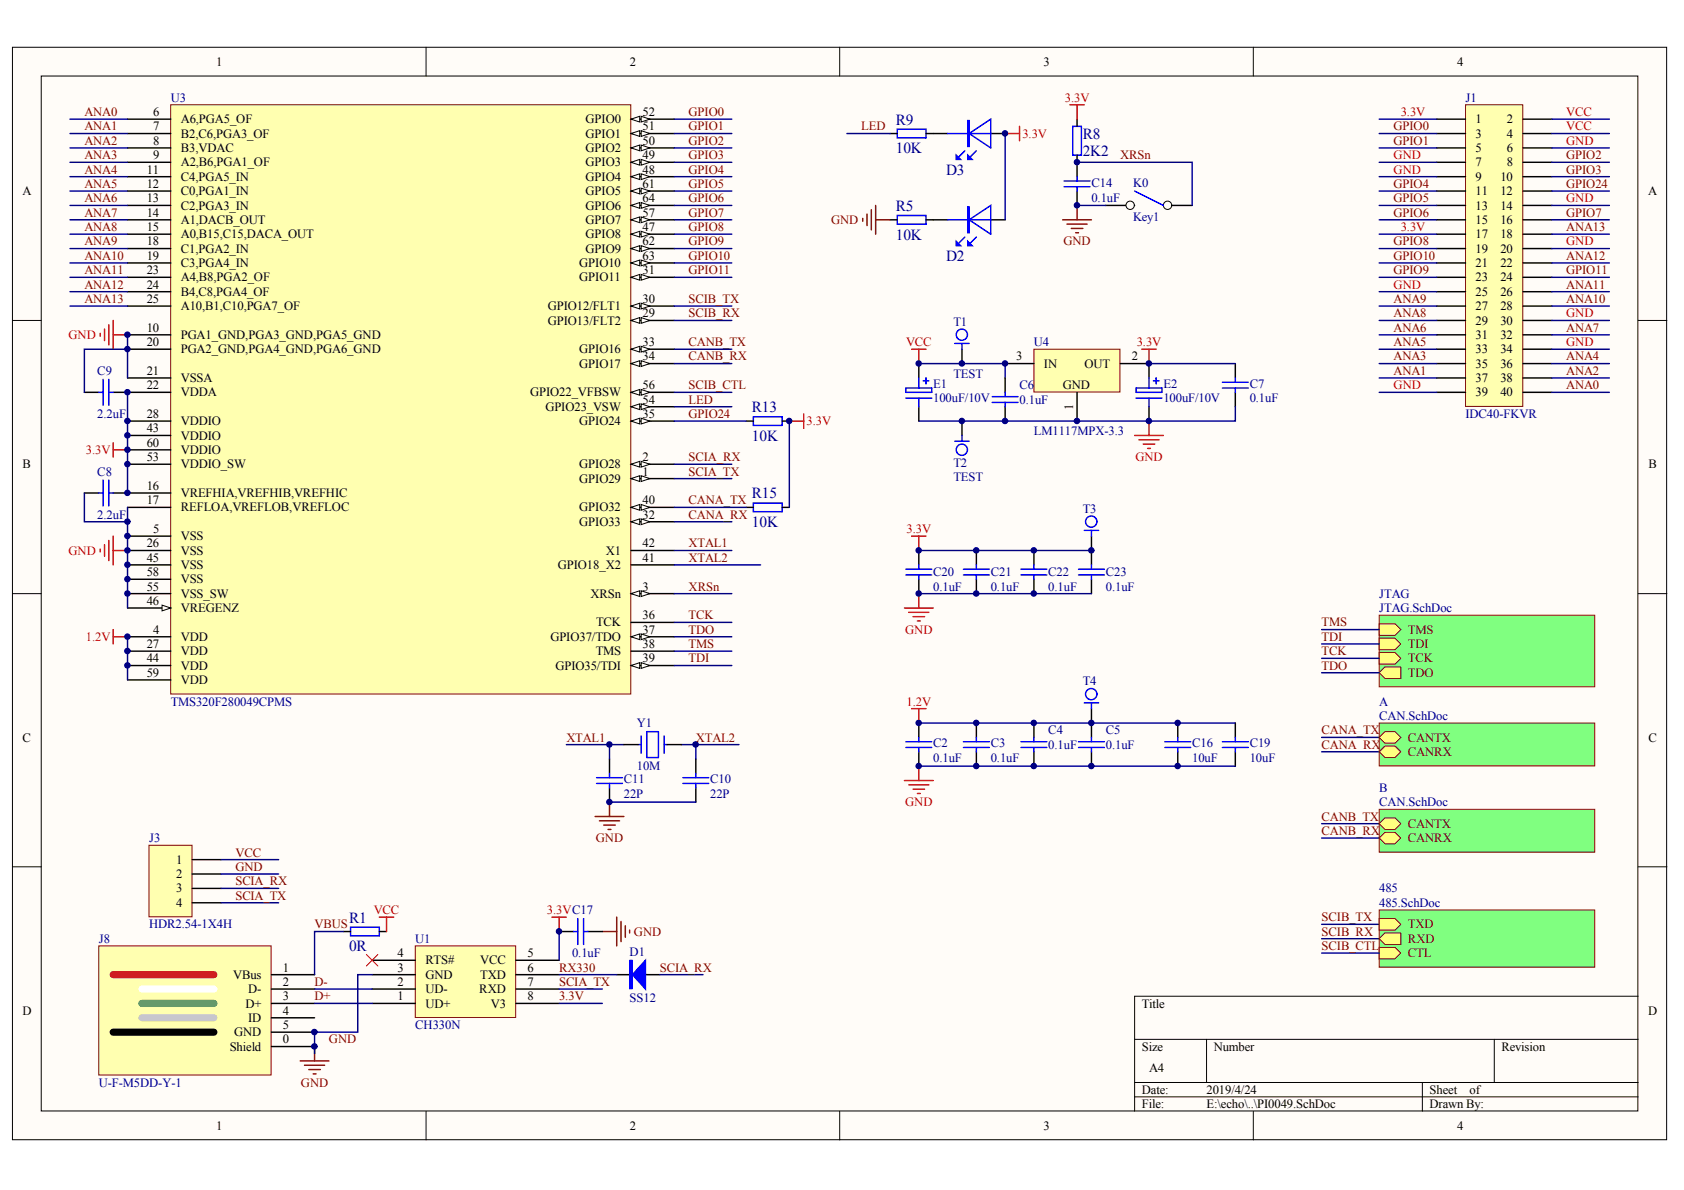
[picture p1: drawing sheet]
<svg xmlns="http://www.w3.org/2000/svg" width="297mm" height="210mm" viewBox="0 0 297 210" stroke-linecap="round" stroke-linejoin="round" font-family="sans-serif">
<g fill="#fffcf8" stroke="#000" stroke-width=".18">
<path d="M2.2 8.3h291.8v192.7h-291.8z"/>
<path d="M7.3 13.4h281.6v182.6h-281.6z"/>
</g>
<g fill="none" stroke="#000" stroke-width=".18">
<path d="M75.2 8.3v5.1M148.1 8.3v5.1M221.1 8.3v5.1M2.2 56.5h5.1M289 56.5h5M2.2 104.7h5.1M289 104.7h5M2.2 152.9h5.1M289 152.9h5M289 175.7h-88.9v20.3M75.2 196v5.1M148.1 196v5.1"/>
<path d="M200.1 183.3h88.9M200.1 190.9h88.9M200.1 193.5h88.9M212.8 183.3v7.6M221.1 196v5.1M250.9 190.9v5.1M263.6 183.3v7.6"/>
</g>
<path d="M162.1 71.7v2.6M169.7 74.3v2.5M202.7 71.7v2.6M217.9 64.1v2.6M217.9 69.2v2.5M14.9 87h2.5M20 87h2.5" fill="none" stroke="#000" stroke-width=".25"/>
<g fill="none" stroke="#00f" stroke-width=".25">
<path d="M159.8 68.4h4.6v.8h-4.6zM159.8 70.2h4.6M162.1 66.7v1.7M162.1 70.2v1.5M163.3 66.7v1M168.4 77.8h2.6M169.7 76.8v1M200.4 68.4h4.6v.8h-4.6zM200.4 70.2h4.6M202.7 66.7v1.7M202.7 70.2v1.5M203.9 66.7v1"/>
<path d="M215.6 68.4h4.6M215.6 67.4h4.6M217.9 66.7v.7M217.9 68.4v.8M17.4 87h.8M18.2 84.7v4.5M19.2 87h.8M19.2 84.7v4.5"/>
<circle cx="169.7" cy="59" r=".99"/>
<circle cx="169.7" cy="79.3" r=".99"/>
<circle cx="192.5" cy="92" r="1"/>
</g>
<path d="M160.8 61.6h2.5M162.1 61.6v2.5M200.1 76.8h5.1M200.9 77.6h3.5M201.4 61.6h2.5M201.7 78.3h2M202.4 79.1h.5M202.7 61.6v2.5M202.7 74.3v2.5" fill="none" stroke="#f00" stroke-width=".25"/>
<path d="M233.1 132.6h10.2M233.1 130.1h10.2M233.1 163h10.2M233.1 165.6h10.2" fill="none" stroke="#000080" stroke-width=".25"/>
<path d="M182.4 61.6h15.1v7.6h-15.1z" fill="#ffffb0" stroke="#800000" stroke-width=".18"/>
<g fill="none" stroke="#000" stroke-width=".25">
<path d="M157 23.6h1.3M163.3 23.6h3.8M174.8 23.6h2.5M190 21v1.3M190 27.4v3.8M190 33.7v2.5M14.9 69.2h2.5M20 69.2h2.5M177.3 64.1h5.1M190 69.2v5.1M197.6 64.1h5.1M162.1 97.1v2.5"/>
<path d="M172.2 97.1v2.5M162.1 102.2v2.5M172.2 102.2v2.5M107.5 133.9v2.5M107.5 138.9v2.6M110 131.3h2.6M117.7 131.3h2.5M122.7 133.9v2.5M122.7 138.9v2.6"/>
</g>
<path d="M149.4 23.6h7.6M162.1 64.1h15.2v2.6M110 131.3h-2.5v2.6M120.2 131.3h2.5v2.6M107.5 141.5h15.2" fill="none" stroke="#000080" stroke-width=".25"/>
<g fill="none" stroke="#00f" stroke-width=".25">
<path d="M158.3 22.8h5v1.5h-5zM167.1 23.6h7.7M170.2 26.6l-1 1M171 23.6l3.8-2.6v5.1zM172.2 26.6l-1 1M187.7 32.9h4.6M187.7 31.9h4.6M189.2 22.3h1.5v5.1h-1.5zM190 31.2v.7M190 32.9v.8M17.4 69.2h.8M18.2 66.9v4.6"/>
<path d="M19.2 69.2h.8M19.2 66.9v4.6M162.1 99.6v.8M172.2 99.6v.8M159.8 101.4h4.6M159.8 100.4h4.6M162.1 101.4v.8M169.9 101.4h4.6M169.9 100.4h4.6M172.2 101.4v.8M105.2 138.2h4.6M105.2 137.2h4.6"/>
<path d="M107.5 136.4v.8M107.5 138.2v.7M112.6 131.3h.5M113.1 129.8v3.1M114.1 129.1h2v4.5h-2zM117.2 129.8v3.1M117.2 131.3h.5M120.5 138.2h4.5M120.5 137.2h4.5M122.7 136.4v.8M122.7 138.2v.7"/>
</g>
<path d="M177.3 23.6h2.5M179.8 22.3v2.5" fill="none" stroke="#f00" stroke-width=".25"/>
<g fill="#00f" stroke="#00f" stroke-width=".25">
<path d="M168.7 27.4l.7 .7h-.7z"/>
<path d="M170.7 27.4l.8 .7h-.8z"/>
<path d="M170.7 21.3h.3v4.5h-.3z" fill-rule="evenodd"/>
</g>
<path d="M187.4 38.8h5.1M188.2 39.5h3.6M190 36.2v2.6M189 40.3h2M189.7 41.1h.5M105 144h5M105.7 144.8h3.6M106.5 145.5h2M107.3 146.3h.5M107.5 141.5v2.5" fill="none" stroke="#800000" stroke-width=".25"/>
<path d="M30.1 18.5h81.2v103.9h-81.2z" fill="#ffffb0" stroke="#800000" stroke-width=".18"/>
<path d="M22.5 26.1h7.6M22.5 66.7h7.6M111.3 74.3h7.6" fill="none" stroke="#000" stroke-width=".25"/>
<g fill="#fffcf8" stroke="#000" stroke-width=".18">
<path d="M111.3 74.3l1.5-.5v1z"/>
<path d="M113.1 73.8l1.5 .5-1.5 .5z"/>
</g>
<g fill="none" stroke="#000" stroke-width=".25">
<path d="M22.5 38.8h7.6M22.5 36.2h7.6M22.5 33.7h7.6M22.5 31.2h7.6M22.5 43.8h7.6M22.5 41.3h7.6M22.5 48.9h7.6M22.5 51.5h7.6M22.5 54h7.6M111.3 56.5h7.6M22.5 74.3h7.6M22.5 89.5h7.6"/>
<path d="M22.5 87h7.6M22.5 97.1h7.6M22.5 114.9h7.6"/>
</g>
<g fill="#fffcf8" stroke="#000" stroke-width=".18">
<path d="M111.3 56.5l1.5-.5v1z"/>
<path d="M113.1 56l1.5 .5-1.5 .5z"/>
</g>
<path d="M111.3 54h7.6" fill="none" stroke="#000" stroke-width=".25"/>
<g fill="#fffcf8" stroke="#000" stroke-width=".18">
<path d="M111.3 54l1.5-.5v1z"/>
<path d="M113.1 53.5l1.5 .5-1.5 .5z"/>
</g>
<path d="M111.3 46.4h7.6" fill="none" stroke="#000" stroke-width=".25"/>
<g fill="#fffcf8" stroke="#000" stroke-width=".18">
<path d="M111.3 46.4l1.5-.5v1z"/>
<path d="M113.1 45.9l1.5 .5-1.5 .5z"/>
</g>
<path d="M111.3 43.8h7.6" fill="none" stroke="#000" stroke-width=".25"/>
<g fill="#fffcf8" stroke="#000" stroke-width=".18">
<path d="M111.3 43.8l1.5-.5v1.1z"/>
<path d="M113.1 43.3l1.5 .5-1.5 .6z"/>
</g>
<path d="M111.3 26.1h7.6" fill="none" stroke="#000" stroke-width=".25"/>
<g fill="#fffcf8" stroke="#000" stroke-width=".18">
<path d="M111.3 26.1l1.5-.5v1z"/>
<path d="M113.1 25.6l1.5 .5-1.5 .5z"/>
</g>
<path d="M111.3 28.6h7.6" fill="none" stroke="#000" stroke-width=".25"/>
<g fill="#fffcf8" stroke="#000" stroke-width=".18">
<path d="M111.3 28.6l1.5-.5v1z"/>
<path d="M113.1 28.1l1.5 .5-1.5 .5z"/>
</g>
<path d="M22.5 76.8h7.6M111.3 117.4h7.6" fill="none" stroke="#000" stroke-width=".25"/>
<g fill="#fffcf8" stroke="#000" stroke-width=".18">
<path d="M111.3 117.4l1.5-.5v1z"/>
<path d="M113.1 116.9l1.5 .5-1.5 .5z"/>
</g>
<path d="M111.3 33.7h7.6" fill="none" stroke="#000" stroke-width=".25"/>
<g fill="#fffcf8" stroke="#000" stroke-width=".18">
<path d="M111.3 33.7l1.5-.5v1z"/>
<path d="M113.1 33.2l1.5 .5-1.5 .5z"/>
</g>
<path d="M111.3 41.3h7.6" fill="none" stroke="#000" stroke-width=".25"/>
<g fill="#fffcf8" stroke="#000" stroke-width=".18">
<path d="M111.3 41.3l1.5-.5v1z"/>
<path d="M113.1 40.8l1.5 .5-1.5 .5z"/>
</g>
<path d="M22.5 107.2h7.6" fill="none" stroke="#000" stroke-width=".25"/>
<path d="M28.6 106.7l1.5 .5-1.5 .6z" fill="#fffcf8" stroke="#000" stroke-width=".18"/>
<path d="M22.5 61.6h7.6M22.5 81.9h7.6M111.3 97.1h7.6M111.3 104.7h7.6" fill="none" stroke="#000" stroke-width=".25"/>
<g fill="#fffcf8" stroke="#000" stroke-width=".18">
<path d="M111.3 104.7l1.5-.5v1z"/>
<path d="M113.1 104.2l1.5 .5-1.5 .5z"/>
</g>
<path d="M111.3 81.9h7.6" fill="none" stroke="#000" stroke-width=".25"/>
<g fill="#fffcf8" stroke="#000" stroke-width=".18">
<path d="M111.3 81.9l1.5-.5v1z"/>
<path d="M113.1 81.4l1.5 .5-1.5 .5z"/>
</g>
<path d="M111.3 48.9h7.6" fill="none" stroke="#000" stroke-width=".25"/>
<g fill="#fffcf8" stroke="#000" stroke-width=".18">
<path d="M111.3 48.9l1.5-.5v1z"/>
<path d="M113.1 48.4l1.5 .5-1.5 .5z"/>
</g>
<path d="M111.3 112.3h7.6" fill="none" stroke="#000" stroke-width=".25"/>
<g fill="#fffcf8" stroke="#000" stroke-width=".18">
<path d="M111.3 112.3l1.5-.5v1z"/>
<path d="M113.1 111.8l1.5 .5-1.5 .5z"/>
</g>
<path d="M111.3 84.4h7.6M22.5 117.4h7.6M22.5 112.3h7.6" fill="none" stroke="#000" stroke-width=".25"/>
<g fill="#fffcf8" stroke="#000" stroke-width=".18">
<path d="M111.3 84.4l1.5-.5v1z"/>
<path d="M113.1 83.9l1.5 .5-1.5 .5z"/>
</g>
<path d="M111.3 38.8h7.6M22.5 79.3h7.6M111.3 99.6h7.6M22.5 104.7h7.6M22.5 102.2h7.6M22.5 119.9h7.6" fill="none" stroke="#000" stroke-width=".25"/>
<g fill="#fffcf8" stroke="#000" stroke-width=".18">
<path d="M111.3 38.8l1.5-.5v1z"/>
<path d="M113.1 38.3l1.5 .5-1.5 .5z"/>
</g>
<path d="M111.3 23.6h7.6M22.5 59.1h7.6" fill="none" stroke="#000" stroke-width=".25"/>
<g fill="#fffcf8" stroke="#000" stroke-width=".18">
<path d="M111.3 23.6l1.5-.6v1.1z"/>
<path d="M113.1 23l1.5 .6-1.5 .5z"/>
</g>
<path d="M111.3 21h7.6" fill="none" stroke="#000" stroke-width=".25"/>
<g fill="#fffcf8" stroke="#000" stroke-width=".18">
<path d="M111.3 21l1.5-.5v1z"/>
<path d="M113.1 20.5l1.5 .5-1.5 .5z"/>
</g>
<path d="M22.5 28.6h7.6M22.5 23.6h7.6M22.5 46.4h7.6M22.5 69.2h7.6M111.3 71.7h7.6" fill="none" stroke="#000" stroke-width=".25"/>
<g fill="#fffcf8" stroke="#000" stroke-width=".18">
<path d="M111.3 71.7l1.5-.5v1z"/>
<path d="M113.1 71.2l1.5 .5-1.5 .5z"/>
</g>
<path d="M111.3 92h7.6M111.3 109.8h7.6" fill="none" stroke="#000" stroke-width=".25"/>
<g fill="#fffcf8" stroke="#000" stroke-width=".18">
<path d="M111.3 92l1.5-.5v1z"/>
<path d="M113.1 91.5l1.5 .5-1.5 .5z"/>
</g>
<path d="M111.3 61.6h7.6" fill="none" stroke="#000" stroke-width=".25"/>
<g fill="#fffcf8" stroke="#000" stroke-width=".18">
<path d="M111.3 61.6l1.5-.5v1z"/>
<path d="M113.1 61.1l1.5 .5-1.5 .5z"/>
</g>
<path d="M111.3 64.1h7.6" fill="none" stroke="#000" stroke-width=".25"/>
<g fill="#fffcf8" stroke="#000" stroke-width=".18">
<path d="M111.3 64.1l1.5-.5v1z"/>
<path d="M113.1 63.6l1.5 .5-1.5 .5z"/>
</g>
<path d="M111.3 89.5h7.6" fill="none" stroke="#000" stroke-width=".25"/>
<g fill="#fffcf8" stroke="#000" stroke-width=".18">
<path d="M111.3 89.5l1.5-.5v1z"/>
<path d="M113.1 89l1.5 .5-1.5 .5z"/>
</g>
<path d="M111.3 69.2h7.6" fill="none" stroke="#000" stroke-width=".25"/>
<g fill="#fffcf8" stroke="#000" stroke-width=".18">
<path d="M111.3 69.2l1.5-.5v1z"/>
<path d="M113.1 68.7l1.5 .5-1.5 .5z"/>
</g>
<path d="M111.3 36.2h7.6" fill="none" stroke="#000" stroke-width=".25"/>
<g fill="#fffcf8" stroke="#000" stroke-width=".18">
<path d="M111.3 36.2l1.5-.5v1z"/>
<path d="M113.1 35.7l1.5 .5-1.5 .5z"/>
</g>
<path d="M111.3 31.2h7.6" fill="none" stroke="#000" stroke-width=".25"/>
<g fill="#fffcf8" stroke="#000" stroke-width=".18">
<path d="M111.3 31.2l1.5-.5v1z"/>
<path d="M113.1 30.7l1.5 .5-1.5 .5z"/>
</g>
<path d="M22.5 21h7.6M22.5 94.6h7.6M22.5 99.6h7.6M111.3 114.9h7.6" fill="none" stroke="#000" stroke-width=".25"/>
<g fill="none" stroke="#000080" stroke-width=".25">
<path d="M12.3 21h10.2M12.3 23.6h10.2M12.3 26.1h10.2M12.3 28.6h10.2M12.3 31.2h10.2M12.3 33.7h10.2M12.3 36.2h10.2M12.3 38.8h10.2M118.9 21h10.2M118.9 23.6h10.2M118.9 26.1h10.2M118.9 28.6h10.2"/>
<path d="M118.9 31.2h10.2M118.9 33.7h10.2M118.9 36.2h10.2M118.9 38.8h10.2M12.3 41.3h10.2M12.3 43.8h10.2M12.3 46.4h10.2M12.3 48.9h10.2M12.3 51.5h10.2M12.3 54h10.2M118.9 41.3h10.2M118.9 43.8h10.2"/>
<path d="M118.9 46.4h10.2M118.9 48.9h10.2M118.9 54h10.2M118.9 56.5h10.2M118.9 71.7h10.2M118.9 69.2h10.2M118.9 61.6h10.2M118.9 64.1h10.2M22.5 89.5v17.7M118.9 99.6h15.3M118.9 81.9h10.2M118.9 84.4h10.2"/>
<path d="M118.9 92h10.2M22.5 112.3v7.6M118.9 109.8h10.2M118.9 112.3h10.2M118.9 114.9h10.2M118.9 117.4h10.2M118.9 104.7h10.2"/>
</g>
<g fill="none" stroke="#f00" stroke-width=".25">
<path d="M188.7 18.5h2.6M190 18.5v2.5M17.7 58.8v.5M18.4 58v2.1M19.2 57.3v3.5M20 56.5v5.1M20 59.1h2.5M20 78.1v2.5M20 79.3h2.5M17.7 96.8v.6M18.4 96.1v2M19.2 95.3v3.6"/>
<path d="M20 94.6v5M20 97.1h2.5M20 111.1v2.5M20 112.3h2.5"/>
</g>
<path d="M258.5 18.5h10.1v53.2h-10.1z" fill="#ffffb0" stroke="#800000" stroke-width=".18"/>
<g fill="none" stroke="#000" stroke-width=".25">
<path d="M253.4 21h5.1M253.4 23.6h5.1M253.4 26.1h5.1M253.4 28.6h5.1M253.4 31.2h5.1M253.4 33.7h5.1M253.4 36.2h5.1M253.4 38.8h5.1M268.7 21h5M268.7 23.6h5M268.7 26.1h5M268.7 28.6h5"/>
<path d="M268.7 31.2h5M268.7 33.7h5M268.7 36.2h5M268.7 38.8h5M253.4 41.3h5.1M253.4 43.8h5.1M253.4 46.4h5.1M253.4 48.9h5.1M253.4 51.5h5.1M253.4 54h5.1M253.4 56.5h5.1M253.4 59.1h5.1"/>
<path d="M268.7 41.3h5M268.7 43.8h5M268.7 46.4h5M268.7 48.9h5M268.7 51.5h5M268.7 54h5M268.7 56.5h5M268.7 59.1h5M177.3 66.7v2.5M177.3 71.7v2.6M253.4 61.6h5.1M253.4 64.1h5.1"/>
<path d="M253.4 66.7h5.1M253.4 69.2h5.1M268.7 61.6h5M268.7 64.1h5M268.7 66.7h5M268.7 69.2h5M162.1 127.5v2.6M162.1 132.6v2.5M172.2 127.5v2.6M172.2 132.6v2.5M182.4 127.5v2.6M182.4 132.6v2.5"/>
<path d="M192.5 127.5v2.6M192.5 132.6v2.5"/>
</g>
<g fill="none" stroke="#000080" stroke-width=".25">
<path d="M243.3 21h10.1M243.3 23.6h10.1M243.3 26.1h10.1M243.3 28.6h10.1M243.3 31.2h10.1M243.3 33.7h10.1M243.3 36.2h10.1M243.3 38.8h10.1M273.7 21h10.2M273.7 23.6h10.2M273.7 26.1h10.2M273.7 28.6h10.2"/>
<path d="M273.7 31.2h10.2M273.7 33.7h10.2M273.7 36.2h10.2M273.7 38.8h10.2M243.3 41.3h10.1M243.3 43.8h10.1M243.3 46.4h10.1M243.3 48.9h10.1M243.3 51.5h10.1M243.3 54h10.1M243.3 56.5h10.1M243.3 59.1h10.1"/>
<path d="M273.7 41.3h10.2M273.7 43.8h10.2M273.7 46.4h10.2M273.7 48.9h10.2M273.7 51.5h10.2M273.7 54h10.2M273.7 56.5h10.2M273.7 59.1h10.2M243.3 61.6h10.1M243.3 64.1h10.1M243.3 66.7h10.1M243.3 69.2h10.1"/>
<path d="M273.7 61.6h10.2M273.7 64.1h10.2M273.7 66.7h10.2M273.7 69.2h10.2"/>
</g>
<path d="M159.5 137.7h5.1M160.3 138.4h3.5M160.8 125h2.5M161.1 139.2h2M161.8 140h.5M162.1 125v2.5M162.1 135.1v2.6" fill="none" stroke="#f00" stroke-width=".25"/>
<g fill="none" stroke="#00f" stroke-width=".25">
<path d="M175 71h4.6M175 70h4.6M177.3 69.2v.8M177.3 71v.7M159.8 131.8h4.6M159.8 130.8h4.6M162.1 130.1v.7M162.1 131.8v.8M169.9 131.8h4.6M169.9 130.8h4.6M172.2 130.1v.7M172.2 131.8v.8"/>
<path d="M180.1 131.8h4.6M180.1 130.8h4.6M182.4 130.1v.7M182.4 131.8v.8M190.2 131.8h4.6M190.2 130.8h4.6M192.5 130.1v.7M192.5 131.8v.8"/>
</g>
<path d="M243.3 127.5h38v7.6h-38z" fill="#80ff80" stroke="#800000" stroke-width=".18"/>
<g fill="#ffff80" stroke="#800000" stroke-width=".18">
<path d="M243.3 130.1l1-1h1.8l1 1-1 1h-1.8z" fill-rule="evenodd"/>
<path d="M243.3 132.6l1-1h1.8l1 1-1 1h-1.8z" fill-rule="evenodd"/>
</g>
<path d="M243.3 160.5h38v10.1h-38z" fill="#80ff80" stroke="#800000" stroke-width=".18"/>
<g fill="#ffff80" stroke="#800000" stroke-width=".18">
<path d="M243.3 162h2.8l1 1-1 1.1h-2.8z" fill-rule="evenodd"/>
<path d="M243.3 165.6l1-1h2.8v2h-2.8z" fill-rule="evenodd"/>
<path d="M243.3 167.1h2.8l1 1-1 1h-2.8z" fill-rule="evenodd"/>
</g>
<path d="M132.9 73.5h5.1v1.5h-5.1z" fill="none" stroke="#00f" stroke-width=".25"/>
<path d="M131.6 74.3h1.3M138 74.3h1.2" fill="none" stroke="#000" stroke-width=".25"/>
<path d="M243.3 108.5h38v12.6h-38z" fill="#80ff80" stroke="#800000" stroke-width=".18"/>
<g fill="#ffff80" stroke="#800000" stroke-width=".18">
<path d="M243.3 110h2.8l1 1.1-1 1h-2.8z" fill-rule="evenodd"/>
<path d="M243.3 118.7l1-1.1h2.8v2.1h-2.8z" fill-rule="evenodd"/>
<path d="M243.3 112.6h2.8l1 1-1 1h-2.8z" fill-rule="evenodd"/>
<path d="M243.3 115.1h2.8l1 1-1 1h-2.8z" fill-rule="evenodd"/>
</g>
<path d="M177.3 23.6v15.2M233.1 111.1h10.2M233.1 113.6h10.2M233.1 116.1h10.2M233.1 118.7h10.2" fill="none" stroke="#000080" stroke-width=".25"/>
<path d="M157 38.8h1.3M163.3 38.8h3.8M174.8 38.8h2.5M205.2 36.2h5.1M192.5 125v2.5" fill="none" stroke="#000" stroke-width=".25"/>
<g fill="none" stroke="#00f" stroke-width=".25">
<path d="M158.3 38h5v1.5h-5zM167.1 38.8h7.7M171 38.8l3.8-2.6v5.1zM170.2 41.8l-1 1M172.2 41.8l-1 1M191.3 124h2.5M192.5 124v1"/>
<circle cx="192.5" cy="122.4" r="1"/>
</g>
<g fill="#00f" stroke="#00f" stroke-width=".25">
<path d="M168.7 42.6l.7 .7h-.7z"/>
<path d="M170.7 42.6l.8 .7h-.8z"/>
<path d="M170.7 36.5h.3v4.6h-.3z" fill-rule="evenodd"/>
</g>
<path d="M152.2 38.5v.5M152.9 37.8v2M153.7 37v3.5M154.5 36.2v5.1M154.5 38.8h2.5" fill="none" stroke="#800000" stroke-width=".25"/>
<circle cx="205.9" cy="36.2" r=".74" fill="#fffcf8" stroke="#000" stroke-width=".18"/>
<path d="M195.1 36.2h5" fill="none" stroke="#000" stroke-width=".25"/>
<circle cx="199.3" cy="36.2" r=".74" fill="#fffcf8" stroke="#000" stroke-width=".18"/>
<path d="M200.1 33.7l5.1 2.5" fill="none" stroke="#00f" stroke-width=".25"/>
<path d="M26.3 149.1h7.6v12.6h-7.6z" fill="#ffffb0" stroke="#800000" stroke-width=".18"/>
<path d="M33.9 151.6h5.1M33.9 154.2h5.1M33.9 156.7h5.1M33.9 159.2h5.1" fill="none" stroke="#000" stroke-width=".25"/>
<path d="M39 151.6h10.1M39 154.2h10.1M39 156.7h10.1M39 159.2h10.1" fill="none" stroke="#000080" stroke-width=".25"/>
<path d="M106.2 164.3h2.6M108.8 161.8v5M109.5 162.5v3.6M110.3 163.3v2M111.1 164.1v.5" fill="none" stroke="#800000" stroke-width=".25"/>
<path d="M73.3 166.8h17.7v12.7h-17.7z" fill="#ffffb0" stroke="#800000" stroke-width=".18"/>
<path d="M65.6 177h7.7M65.6 171.9h7.7M65.6 169.4h7.7M65.6 174.5h7.7M91 177h7.6M91 171.9h7.6M91 169.4h7.6M91 174.5h7.6" fill="none" stroke="#000" stroke-width=".25"/>
<path d="M17.4 166.8h30.4v22.8h-30.4z" fill="#ffffb0" stroke="#800000" stroke-width=".18"/>
<path d="M47.9 171.9h7.6M47.9 174.5h7.6M47.9 177h7.6M47.9 179.5h7.6M60.6 164.3h1.2M66.9 164.3h1.3M98.6 164.3h2.6M103.7 164.3h2.5M108.8 171.9h2.5M113.9 171.9h2.5M47.9 182.1h7.6M47.9 184.6h7.6" fill="none" stroke="#000" stroke-width=".25"/>
<path d="M20 171.9h17.7" fill="none" stroke="#ee0e22" stroke-width="1.3"/>
<path d="M25 174.5h12.7" fill="none" stroke="#fff" stroke-width="1.3"/>
<path d="M25 177h12.7" fill="none" stroke="#00a36e" stroke-width="1.3"/>
<path d="M20 182.1h17.7" fill="none" stroke="#000" stroke-width="1.3"/>
<path d="M25 179.5h12.7" fill="none" stroke="#cacaca" stroke-width="1.3"/>
<path d="M233.1 147.8h10.2M233.1 145.3h10.2M55.5 174.5h10.1M55.5 177h10.1M60.6 164.3h-5.1v7.6M65.6 171.9h-2.5v10.2h-7.6v3.8M98.6 174.5h7.6M98.6 177h7.6M98.6 171.9h10.2M116.4 171.9h7.6" fill="none" stroke="#000080" stroke-width=".25"/>
<path d="M113.9 169.4v5.1l-2.3-2.6z" fill="#00f" stroke="#00f" stroke-width=".25"/>
<path d="M111.1 169.4h.4v5h-.4z" fill="#00f" stroke="#00f" stroke-width=".18"/>
<path d="M52.9 187.1h5.1M53.7 187.9h3.6M54.5 188.7h2M55.2 189.4h.5M55.5 184.6v2.5" fill="none" stroke="#800000" stroke-width=".25"/>
<path d="M64.6 168.4l2.1 2M66.7 168.4l-2.1 2" fill="none" stroke="#f00" stroke-width=".18"/>
<path d="M61.8 163.5h5.1v1.6h-5.1zM101.2 164.3h.7M101.9 162v4.6M102.9 164.3h.8M102.9 162v4.6" fill="none" stroke="#00f" stroke-width=".25"/>
<path d="M66.9 161.8h2.5M68.2 161.8v2.5" fill="none" stroke="#f00" stroke-width=".25"/>
<path d="M243.3 142.8h38v7.5h-38z" fill="#80ff80" stroke="#800000" stroke-width=".18"/>
<g fill="#ffff80" stroke="#800000" stroke-width=".18">
<path d="M243.3 145.3l1-1h1.8l1 1-1 1h-1.8z" fill-rule="evenodd"/>
<path d="M243.3 147.8l1-1h1.8l1 1-1 1h-1.8z" fill-rule="evenodd"/>
</g>
<g fill="none" stroke="#000080" stroke-width=".25">
<path d="M190 28.6h20.3v7.6M190 36.2h5.1M22.5 59.1v7.6M22.5 61.6h-7.6v7.6M22.5 69.2v17.8M118.9 74.3h12.7M139.2 74.3v15.2M202.7 64.1h15.2M217.9 71.7v2.6h-55.8M14.9 87v5h7.6M118.9 97.1h10.2M118.9 89.5h12.7"/>
<path d="M162.1 97.1h30.4M162.1 104.7h30.4M99.9 131.3h7.6M122.7 131.3h7.6M162.1 127.5h55.8M162.1 135.1h55.8M98.6 164.3v5.1M233.1 168.1h10.2"/>
</g>
<path d="M139.2 74.3h2.6M141.8 73v2.5M160.8 94.6h2.5M162.1 94.6v2.5M159.5 107.2h5.1M160.3 108h3.5M161.1 108.8h2M161.8 109.5h.5M162.1 104.7v2.5M97.4 161.8h2.5M98.6 161.8v2.5" fill="none" stroke="#f00" stroke-width=".25"/>
<path d="M131.6 89.5h1.3M138 89.5h1.2M182.4 97.1v2.5M192.5 97.1v2.5M182.4 102.2v2.5M192.5 102.2v2.5M207.7 127.5v2.6M207.7 132.6v2.5M217.9 127.5v2.6M217.9 132.6v2.5" fill="none" stroke="#000" stroke-width=".25"/>
<g fill="none" stroke="#00f" stroke-width=".25">
<path d="M132.9 88.7h5.1v1.6h-5.1zM182.4 99.6v.8M192.5 99.6v.8M180.1 101.4h4.6M180.1 100.4h4.6M182.4 101.4v.8M190.2 101.4h4.6M190.2 100.4h4.6M192.5 101.4v.8M205.5 131.8h4.5M205.5 130.8h4.5M207.7 130.1v.7"/>
<path d="M207.7 131.8v.8M215.6 131.8h4.6M215.6 130.8h4.6M217.9 130.1v.7M217.9 131.8v.8"/>
</g>
<g fill="#000080" stroke="#000080" stroke-width=".18">
<circle cx="22.5" cy="117.4" r=".48"/>
<circle cx="22.5" cy="114.8" r=".48"/>
<circle cx="22.5" cy="112.3" r=".48"/>
<circle cx="22.5" cy="104.7" r=".48"/>
<circle cx="22.5" cy="102.1" r=".48"/>
<circle cx="22.5" cy="99.6" r=".48"/>
<circle cx="22.5" cy="97.1" r=".48"/>
<circle cx="22.5" cy="94.5" r=".48"/>
<circle cx="22.5" cy="92" r=".48"/>
<circle cx="22.5" cy="86.9" r=".48"/>
<circle cx="22.5" cy="81.9" r=".48"/>
<circle cx="22.5" cy="79.3" r=".48"/>
<circle cx="22.5" cy="76.8" r=".48"/>
<circle cx="22.5" cy="74.3" r=".48"/>
<circle cx="22.5" cy="69.2" r=".48"/>
<circle cx="22.5" cy="61.6" r=".48"/>
<circle cx="22.5" cy="59" r=".48"/>
<circle cx="55.5" cy="184.6" r=".49"/>
<circle cx="55.5" cy="182" r=".49"/>
<circle cx="98.6" cy="164.3" r=".48"/>
<circle cx="107.5" cy="141.5" r=".48"/>
<circle cx="107.5" cy="131.3" r=".48"/>
<circle cx="122.7" cy="131.3" r=".49"/>
<circle cx="139.2" cy="74.3" r=".48"/>
<circle cx="162" cy="135.1" r=".48"/>
<circle cx="162" cy="127.5" r=".48"/>
<circle cx="162" cy="104.7" r=".48"/>
<circle cx="162" cy="97.1" r=".48"/>
<circle cx="169.7" cy="74.3" r=".48"/>
<circle cx="172.2" cy="135.1" r=".48"/>
<circle cx="172.2" cy="127.5" r=".48"/>
<circle cx="172.2" cy="104.7" r=".48"/>
<circle cx="172.2" cy="97.1" r=".48"/>
<circle cx="177.3" cy="74.3" r=".48"/>
<circle cx="177.3" cy="64.1" r=".48"/>
<circle cx="177.3" cy="23.5" r=".48"/>
<circle cx="182.3" cy="135.1" r=".48"/>
<circle cx="182.3" cy="127.5" r=".48"/>
<circle cx="182.3" cy="104.7" r=".48"/>
<circle cx="182.3" cy="97.1" r=".48"/>
<circle cx="190" cy="74.3" r=".48"/>
<circle cx="190" cy="36.2" r=".48"/>
<circle cx="190" cy="28.6" r=".48"/>
<circle cx="192.5" cy="135.1" r=".48"/>
<circle cx="192.5" cy="127.5" r=".48"/>
<circle cx="202.6" cy="74.3" r=".48"/>
<circle cx="207.7" cy="135.1" r=".48"/>
<circle cx="207.7" cy="127.5" r=".48"/>
</g>
<g font-size="3.5" fill="#000080">
<text x="161.6" y="65.9">PIE101</text>
<text x="169" y="63.5">PIT101</text>
<text x="202.1" y="65.9">PIE201</text>
<text x="191.9" y="96.6">PIT301</text>
</g>
<g font-size="2.7" fill="#000080">
<text x="158" y="22">R9</text>
<text x="158" y="27">10K</text>
<text x="191" y="24.5">R8</text>
<text x="191" y="27.5">2K2</text>
<text x="166.9" y="30.8">D3</text>
<text x="158" y="37.2">R5</text>
<text x="158" y="42.3">10K</text>
<text x="166.9" y="46.1">D2</text>
<text x="132.6" y="72.7">R13</text>
<text x="132.6" y="77.8">10K</text>
<text x="132.6" y="87.9">R15</text>
<text x="132.6" y="93">10K</text>
<text x="61.6" y="162.7">R1</text>
<text x="61.6" y="167.8">0R</text>
</g>
<g font-size="2.2">
<text x="38.2" y="11.6">1</text>
<text x="111.1" y="11.6">2</text>
<text x="184.1" y="11.6">3</text>
<text x="257" y="11.6">4</text>
<text x="27" y="23">7</text>
<text x="27" y="20.5">6</text>
<text x="31.9" y="21.7">A6,PGA5_OF</text>
<text x="103.3" y="21.7">GPIO0</text>
<text x="113.3" y="23">51</text>
<text x="113.3" y="20.5">52</text>
<text x="260.3" y="21.7">1</text>
<text x="265.8" y="21.7">2</text>
<text x="27" y="25.5">8</text>
<text x="27" y="28.1">9</text>
<text x="31.9" y="26.8">B3,VDAC</text>
<text x="31.9" y="29.3">A2,B6,PGA1_OF</text>
<text x="31.9" y="24.3">B2,C6,PGA3_OF</text>
<text x="103.3" y="26.8">GPIO2</text>
<text x="103.3" y="29.3">GPIO3</text>
<text x="103.3" y="24.3">GPIO1</text>
<text x="113.3" y="25.5">50</text>
<text x="113.3" y="28.1">49</text>
<text x="260.3" y="24.3">3</text>
<text x="260.3" y="26.8">5</text>
<text x="260.3" y="29.3">7</text>
<text x="265.8" y="24.3">4</text>
<text x="265.8" y="26.8">6</text>
<text x="265.8" y="29.3">8</text>
<text x="3.9" y="34.4">A</text>
<text x="25.9" y="35.7">13</text>
<text x="25.9" y="33.2">12</text>
<text x="25.9" y="30.6">11</text>
<text x="31.9" y="34.4">C0,PGA1_IN</text>
<text x="31.9" y="31.9">C4,PGA5_IN</text>
<text x="103.3" y="34.4">GPIO5</text>
<text x="103.3" y="31.9">GPIO4</text>
<text x="113.3" y="33.2">61</text>
<text x="113.3" y="35.7">64</text>
<text x="113.3" y="30.6">48</text>
<text x="260.3" y="31.9">9</text>
<text x="260.3" y="34.4">11</text>
<text x="264.7" y="31.9">10</text>
<text x="264.7" y="34.4">12</text>
<text x="290.7" y="34.4">A</text>
<text x="25.9" y="40.8">15</text>
<text x="25.9" y="38.2">14</text>
<text x="31.9" y="39.5">A1,DACB_OUT</text>
<text x="31.9" y="37">C2,PGA3_IN</text>
<text x="103.3" y="39.5">GPIO7</text>
<text x="103.3" y="37">GPIO6</text>
<text x="113.3" y="40.8">47</text>
<text x="113.3" y="38.2">57</text>
<text x="260.3" y="37">13</text>
<text x="260.3" y="39.5">15</text>
<text x="264.7" y="37">14</text>
<text x="264.7" y="39.5">16</text>
<text x="25.9" y="43.3">18</text>
<text x="25.9" y="45.8">19</text>
<text x="31.9" y="44.6">C1,PGA2_IN</text>
<text x="31.9" y="42">A0,B15,C15,DACA_OUT</text>
<text x="31.9" y="47.1">C3,PGA4_IN</text>
<text x="102.2" y="47.1">GPIO10</text>
<text x="103.3" y="44.6">GPIO9</text>
<text x="103.3" y="42">GPIO8</text>
<text x="113.3" y="45.8">63</text>
<text x="113.3" y="43.3">62</text>
<text x="260.3" y="42">17</text>
<text x="260.3" y="44.6">19</text>
<text x="260.3" y="47.1">21</text>
<text x="264.7" y="42">18</text>
<text x="264.7" y="44.6">20</text>
<text x="264.7" y="47.1">22</text>
<text x="25.9" y="48.4">23</text>
<text x="25.9" y="50.9">24</text>
<text x="25.9" y="53.4">25</text>
<text x="31.9" y="49.6">A4,B8,PGA2_OF</text>
<text x="31.9" y="52.2">B4,C8,PGA4_OF</text>
<text x="102.2" y="49.6">GPIO11</text>
<text x="113.3" y="53.4">30</text>
<text x="113.3" y="48.4">31</text>
<text x="260.3" y="49.6">23</text>
<text x="260.3" y="52.2">25</text>
<text x="264.7" y="49.6">24</text>
<text x="264.7" y="52.2">26</text>
<text x="25.9" y="58.5">10</text>
<text x="31.9" y="54.7">A10,B1,C10,PGA7_OF</text>
<text x="31.9" y="59.8">PGA1_GND,PGA3_GND,PGA5_GND</text>
<text x="96.6" y="57.2">GPIO13/FLT2</text>
<text x="96.6" y="54.7">GPIO12/FLT1</text>
<text x="113.3" y="56">29</text>
<text x="260.3" y="54.7">27</text>
<text x="260.3" y="57.2">29</text>
<text x="260.3" y="59.8">31</text>
<text x="264.7" y="54.7">28</text>
<text x="264.7" y="57.2">30</text>
<text x="264.7" y="59.8">32</text>
<text x="25.9" y="61">20</text>
<text x="31.9" y="62.3">PGA2_GND,PGA4_GND,PGA6_GND</text>
<text x="102.2" y="62.3">GPIO16</text>
<text x="102.2" y="64.9">GPIO17</text>
<text x="113.3" y="61">33</text>
<text x="113.3" y="63.6">34</text>
<text x="179.2" y="63.6">3</text>
<text x="184.1" y="64.9">IN</text>
<text x="191.3" y="64.9">OUT</text>
<text x="199.6" y="63.6">2</text>
<text x="260.3" y="62.3">33</text>
<text x="260.3" y="64.9">35</text>
<text x="264.7" y="62.3">34</text>
<text x="264.7" y="64.9">36</text>
<text x="25.9" y="66.1">21</text>
<text x="25.9" y="68.7">22</text>
<text x="31.9" y="67.4">VSSA</text>
<text x="31.9" y="69.9">VDDA</text>
<text x="93.5" y="69.9">GPIO22_VFBSW</text>
<text x="113.3" y="71.2">54</text>
<text x="113.3" y="68.7">56</text>
<text x="187.4" y="68.7">GND</text>
<text x="260.3" y="67.4">37</text>
<text x="260.3" y="69.9">39</text>
<text x="264.7" y="67.4">38</text>
<text x="264.7" y="69.9">40</text>
<text x="25.9" y="73.7">28</text>
<text x="25.9" y="76.3">43</text>
<text x="31.9" y="75">VDDIO</text>
<text x="31.9" y="77.5">VDDIO</text>
<text x="96.2" y="72.5">GPIO23_VSW</text>
<text x="102.2" y="75">GPIO24</text>
<text x="113.3" y="73.7">35</text>
<text x="189.3" y="72.4" transform="rotate(-90 189.3 72.4)">1</text>
<text x="4" y="82.6">B</text>
<text x="25.9" y="81.3">53</text>
<text x="25.9" y="78.8">60</text>
<text x="31.9" y="82.6">VDDIO_SW</text>
<text x="31.9" y="80.1">VDDIO</text>
<text x="102.2" y="82.6">GPIO28</text>
<text x="113.3" y="81.3">2</text>
<text x="113.3" y="83.9">1</text>
<text x="290.8" y="82.6">B</text>
<text x="25.9" y="88.9">17</text>
<text x="25.9" y="86.4">16</text>
<text x="31.9" y="87.7">VREFHIA,VREFHIB,VREFHIC</text>
<text x="102.2" y="85.1">GPIO29</text>
<text x="113.3" y="88.9">40</text>
<text x="27" y="94">5</text>
<text x="31.9" y="90.2">REFLOA,VREFLOB,VREFLOC</text>
<text x="31.9" y="95.3">VSS</text>
<text x="102.2" y="92.8">GPIO33</text>
<text x="102.2" y="90.2">GPIO32</text>
<text x="113.3" y="91.5">32</text>
<text x="25.9" y="96.6">26</text>
<text x="25.9" y="101.6">58</text>
<text x="25.9" y="99.1">45</text>
<text x="31.9" y="97.8">VSS</text>
<text x="31.9" y="100.4">VSS</text>
<text x="98.4" y="100.4">GPIO18_X2</text>
<text x="106.8" y="97.8">X1</text>
<text x="113.3" y="96.6">42</text>
<text x="113.3" y="99.1">41</text>
<text x="25.9" y="106.7">46</text>
<text x="25.9" y="104.2">55</text>
<text x="31.9" y="108">VREGENZ</text>
<text x="31.9" y="105.4">VSS_SW</text>
<text x="31.9" y="102.9">VSS</text>
<text x="104.1" y="105.4">XRSn</text>
<text x="113.3" y="104.2">3</text>
<text x="27" y="111.8">4</text>
<text x="31.9" y="113">VDD</text>
<text x="97.1" y="113">GPIO37/TDO</text>
<text x="105.1" y="110.5">TCK</text>
<text x="113.3" y="111.8">37</text>
<text x="113.3" y="109.2">36</text>
<text x="25.9" y="114.3">27</text>
<text x="25.9" y="116.8">44</text>
<text x="25.9" y="119.4">59</text>
<text x="31.9" y="115.6">VDD</text>
<text x="31.9" y="118.1">VDD</text>
<text x="98" y="118.1">GPIO35/TDI</text>
<text x="105.1" y="115.6">TMS</text>
<text x="113.3" y="116.8">39</text>
<text x="113.3" y="114.3">38</text>
<text x="31.9" y="120.6">VDD</text>
<text x="4" y="130.8">C</text>
<text x="290.8" y="130.8">C</text>
<text x="31" y="152.4">1</text>
<text x="31" y="154.9">2</text>
<text x="31" y="157.4">3</text>
<text x="31" y="160">4</text>
<text x="41.1" y="172.6">VBus</text>
<text x="49.9" y="171.4">1</text>
<text x="49.9" y="173.9">2</text>
<text x="70.1" y="168.8">4</text>
<text x="70.1" y="171.4">3</text>
<text x="70.1" y="173.9">2</text>
<text x="75" y="170.1">RTS#</text>
<text x="75" y="172.6">GND</text>
<text x="84.7" y="172.6">TXD</text>
<text x="84.7" y="170.1">VCC</text>
<text x="93" y="171.4">6</text>
<text x="93" y="168.8">5</text>
<text x="93" y="173.9">7</text>
<text x="3.9" y="179">D</text>
<text x="43.3" y="177.7">D+</text>
<text x="43.8" y="175.2">D-</text>
<text x="49.9" y="176.4">3</text>
<text x="49.9" y="179">4</text>
<text x="70.1" y="176.4">1</text>
<text x="75" y="175.2">UD-</text>
<text x="75" y="177.7">UD+</text>
<text x="84.5" y="175.2">RXD</text>
<text x="86.6" y="177.7">V3</text>
<text x="93" y="176.4">8</text>
<text x="201.4" y="177.7">Title</text>
<text x="290.7" y="179">D</text>
<text x="40.5" y="185.3">Shield</text>
<text x="41.3" y="182.8">GND</text>
<text x="43.8" y="180.2">ID</text>
<text x="49.9" y="181.5">5</text>
<text x="49.9" y="184.1">0</text>
<text x="201.4" y="185.3">Size</text>
<text x="214.1" y="185.3">Number</text>
<text x="264.8" y="185.3">Revision</text>
<text x="202.7" y="189.1">A4</text>
<text x="201.4" y="192.9">Date:</text>
<text x="201.4" y="195.5">File:</text>
<text x="212.8" y="192.9">2019/4/24</text>
<text x="212.8" y="195.5">E:\echo\..\PI0049.SchDoc</text>
<text x="252.2" y="192.9">Sheet</text>
<text x="252.2" y="195.5">Drawn By:</text>
<text x="259.2" y="192.9">of</text>
<text x="38.2" y="199.3">1</text>
<text x="111.1" y="199.3">2</text>
<text x="184.1" y="199.3">3</text>
<text x="257" y="199.3">4</text>
</g>
<g font-size="2.2" fill="#000080">
<text x="30.1" y="17.9">U3</text>
<text x="258.5" y="17.9">J1</text>
<text x="192.5" y="32.9">C14</text>
<text x="192.5" y="35.7">0.1uF</text>
<text x="199.9" y="32.9">K0</text>
<text x="199.9" y="39">Key1</text>
<text x="168.2" y="57.5">T1</text>
<text x="182.4" y="61">U4</text>
<text x="17.2" y="66.1">C9</text>
<text x="164.6" y="68.4">E1</text>
<text x="164.6" y="70.9">100uF/10V</text>
<text x="168.2" y="66.6">TEST</text>
<text x="179.8" y="68.7">C6</text>
<text x="179.8" y="71.2">0.1uF</text>
<text x="205.2" y="68.4">E2</text>
<text x="205.2" y="70.9">100uF/10V</text>
<text x="220.4" y="68.4">C7</text>
<text x="220.4" y="70.9">0.1uF</text>
<text x="17.2" y="73.7">2.2uF</text>
<text x="182.4" y="76.8">LM1117MPX-3.3</text>
<text x="258.5" y="73.7">IDC40-FKVR</text>
<text x="17.2" y="83.9">C8</text>
<text x="168.2" y="82.4">T2</text>
<text x="168.2" y="84.9">TEST</text>
<text x="17.2" y="91.5">2.2uF</text>
<text x="191" y="90.5">T3</text>
<text x="164.6" y="101.6">C20</text>
<text x="174.8" y="101.6">C21</text>
<text x="184.9" y="101.6">C22</text>
<text x="195.1" y="101.6">C23</text>
<text x="164.6" y="104.2">0.1uF</text>
<text x="174.8" y="104.2">0.1uF</text>
<text x="184.9" y="104.2">0.1uF</text>
<text x="195.1" y="104.2">0.1uF</text>
<text x="243.3" y="105.4">JTAG</text>
<text x="243.3" y="108">JTAG.SchDoc</text>
<text x="30.1" y="124.5">TMS320F280049CPMS</text>
<text x="191" y="120.9">T4</text>
<text x="243.3" y="124.5">A</text>
<text x="112.3" y="128.3">Y1</text>
<text x="164.6" y="131.8">C2</text>
<text x="174.8" y="131.8">C3</text>
<text x="184.9" y="129.5">C4</text>
<text x="195.1" y="129.5">C5</text>
<text x="210.3" y="131.8">C16</text>
<text x="220.4" y="131.8">C19</text>
<text x="243.3" y="127">CAN.SchDoc</text>
<text x="112.3" y="135.9">10M</text>
<text x="164.6" y="134.3">0.1uF</text>
<text x="174.8" y="134.3">0.1uF</text>
<text x="184.9" y="132.1">0.1uF</text>
<text x="195.1" y="132.1">0.1uF</text>
<text x="210.3" y="134.3">10uF</text>
<text x="220.4" y="134.3">10uF</text>
<text x="110" y="138.1">C11</text>
<text x="110" y="140.7">22P</text>
<text x="125.3" y="138.1">C10</text>
<text x="125.3" y="140.7">22P</text>
<text x="243.3" y="139.7">B</text>
<text x="243.3" y="142.2">CAN.SchDoc</text>
<text x="26.3" y="148.5">J3</text>
<text x="243.3" y="157.4">485</text>
<text x="243.3" y="160">485.SchDoc</text>
<text x="17.4" y="166.3">J8</text>
<text x="26.3" y="163.8">HDR2.54-1X4H</text>
<text x="73.3" y="166.3">U1</text>
<text x="100.9" y="168.8">0.1uF</text>
<text x="111.1" y="168.6">D1</text>
<text x="111.1" y="176.7">SS12</text>
<text x="73.3" y="181.5">CH330N</text>
<text x="17.4" y="191.7">U-F-M5DD-Y-1</text>
</g>
<g font-size="2.2" fill="#f00">
<text x="187.8" y="17.9">3.3V</text>
<text x="247.1" y="20.5">3.3V</text>
<text x="276.3" y="23">VCC</text>
<text x="276.3" y="20.5">VCC</text>
<text x="180.3" y="24.3">3.3V</text>
<text x="245.8" y="28.1">GND</text>
<text x="276.3" y="25.5">GND</text>
<text x="245.8" y="30.6">GND</text>
<text x="276.3" y="35.7">GND</text>
<text x="247.1" y="40.8">3.3V</text>
<text x="276.3" y="43.3">GND</text>
<text x="245.8" y="50.9">GND</text>
<text x="12.1" y="59.8">GND</text>
<text x="276.3" y="56">GND</text>
<text x="159.8" y="61">VCC</text>
<text x="200.5" y="61">3.3V</text>
<text x="276.3" y="61">GND</text>
<text x="245.8" y="68.7">GND</text>
<text x="142.3" y="75">3.3V</text>
<text x="15.1" y="80.1">3.3V</text>
<text x="200.3" y="81.3">GND</text>
<text x="159.9" y="94">3.3V</text>
<text x="12.1" y="97.8">GND</text>
<text x="15.1" y="113">1.2V</text>
<text x="159.7" y="111.8">GND</text>
<text x="159.9" y="124.5">1.2V</text>
<text x="159.7" y="142.2">GND</text>
<text x="65.9" y="161.2">VCC</text>
<text x="96.5" y="161.2">3.3VC17</text>
</g>
<g font-size="2.2" fill="#800000">
<text x="14.9" y="20.5">ANA0</text>
<text x="14.9" y="23">ANA1</text>
<text x="121.5" y="20.5">GPIO0</text>
<text x="121.5" y="23">GPIO1</text>
<text x="151.9" y="23">LED</text>
<text x="245.8" y="23">GPIO0</text>
<text x="14.9" y="25.5">ANA2</text>
<text x="14.9" y="28.1">ANA3</text>
<text x="121.5" y="25.5">GPIO2</text>
<text x="121.5" y="28.1">GPIO3</text>
<text x="197.6" y="28.1">XRSn</text>
<text x="245.8" y="25.5">GPIO1</text>
<text x="276.3" y="28.1">GPIO2</text>
<text x="14.9" y="30.6">ANA4</text>
<text x="14.9" y="33.2">ANA5</text>
<text x="14.9" y="35.7">ANA6</text>
<text x="121.5" y="30.6">GPIO4</text>
<text x="121.5" y="33.2">GPIO5</text>
<text x="121.5" y="35.7">GPIO6</text>
<text x="245.8" y="33.2">GPIO4</text>
<text x="245.8" y="35.7">GPIO5</text>
<text x="276.3" y="30.6">GPIO3</text>
<text x="276.3" y="33.2">GPIO24</text>
<text x="14.9" y="38.2">ANA7</text>
<text x="14.9" y="40.8">ANA8</text>
<text x="121.5" y="38.2">GPIO7</text>
<text x="121.5" y="40.8">GPIO8</text>
<text x="146.6" y="39.5">GND</text>
<text x="245.8" y="38.2">GPIO6</text>
<text x="276.3" y="38.2">GPIO7</text>
<text x="276.3" y="40.8">ANA13</text>
<text x="14.9" y="43.3">ANA9</text>
<text x="14.9" y="45.8">ANA10</text>
<text x="121.5" y="43.3">GPIO9</text>
<text x="121.5" y="45.8">GPIO10</text>
<text x="187.6" y="43.3">GND</text>
<text x="245.8" y="43.3">GPIO8</text>
<text x="245.8" y="45.8">GPIO10</text>
<text x="276.3" y="45.8">ANA12</text>
<text x="14.9" y="48.4">ANA11</text>
<text x="14.9" y="50.9">ANA12</text>
<text x="14.9" y="53.4">ANA13</text>
<text x="121.5" y="48.4">GPIO11</text>
<text x="121.5" y="53.4">SCIB_TX</text>
<text x="245.8" y="48.4">GPIO9</text>
<text x="245.8" y="53.4">ANA9</text>
<text x="276.3" y="48.4">GPIO11</text>
<text x="276.3" y="53.4">ANA10</text>
<text x="276.3" y="50.9">ANA11</text>
<text x="121.5" y="56">SCIB_RX</text>
<text x="245.8" y="58.5">ANA6</text>
<text x="245.8" y="56">ANA8</text>
<text x="276.3" y="58.5">ANA7</text>
<text x="121.5" y="61">CANB_TX</text>
<text x="121.5" y="63.6">CANB_RX</text>
<text x="245.8" y="63.6">ANA3</text>
<text x="245.8" y="61">ANA5</text>
<text x="276.3" y="63.6">ANA4</text>
<text x="121.5" y="71.2">LED</text>
<text x="121.5" y="68.7">SCIB_CTL</text>
<text x="245.8" y="66.1">ANA1</text>
<text x="276.3" y="68.7">ANA0</text>
<text x="276.3" y="66.1">ANA2</text>
<text x="121.5" y="73.7">GPIO24</text>
<text x="121.5" y="81.3">SCIA_RX</text>
<text x="121.5" y="83.9">SCIA_TX</text>
<text x="121.5" y="88.9">CANA_TX</text>
<text x="121.5" y="91.5">CANA_RX</text>
<text x="121.5" y="96.6">XTAL1</text>
<text x="121.5" y="99.1">XTAL2</text>
<text x="121.5" y="104.2">XRSn</text>
<text x="121.5" y="109.2">TCK</text>
<text x="121.5" y="111.8">TDO</text>
<text x="233.1" y="110.5">TMS</text>
<text x="233.1" y="113">TDI</text>
<text x="248.3" y="111.8">TMS</text>
<text x="121.5" y="114.3">TMS</text>
<text x="121.5" y="116.8">TDI</text>
<text x="233.1" y="118.1">TDO</text>
<text x="233.1" y="115.6">TCK</text>
<text x="248.3" y="119.4">TDO</text>
<text x="248.3" y="114.3">TDI</text>
<text x="248.3" y="116.8">TCK</text>
<text x="99.9" y="130.8">XTAL1</text>
<text x="122.7" y="130.8">XTAL2</text>
<text x="233.1" y="129.5">CANA_TX</text>
<text x="248.3" y="130.8">CANTX</text>
<text x="233.1" y="132.1">CANA_RX</text>
<text x="248.3" y="133.3">CANRX</text>
<text x="105.1" y="148.5">GND</text>
<text x="233.1" y="147.3">CANB_RX</text>
<text x="233.1" y="144.7">CANB_TX</text>
<text x="248.3" y="146">CANTX</text>
<text x="248.3" y="148.5">CANRX</text>
<text x="41.5" y="151.1">VCC</text>
<text x="41.5" y="153.6">GND</text>
<text x="41.5" y="158.7">SCIA_TX</text>
<text x="41.5" y="156.2">SCIA_RX</text>
<text x="55.5" y="163.8">VBUS</text>
<text x="111.8" y="165">GND</text>
<text x="233.1" y="162.5">SCIB_TX</text>
<text x="233.1" y="165">SCIB_RX</text>
<text x="233.1" y="167.6">SCIB_CTL</text>
<text x="248.3" y="163.8">TXD</text>
<text x="248.3" y="166.3">RXD</text>
<text x="55.5" y="173.9">D-</text>
<text x="98.6" y="171.4">RX330</text>
<text x="98.6" y="173.9">SCIA_TX</text>
<text x="116.4" y="171.4">SCIA_RX</text>
<text x="248.3" y="168.8">CTL</text>
<text x="55.5" y="176.4">D+</text>
<text x="98.6" y="176.4">3.3V</text>
<text x="58" y="184.1">GND</text>
<text x="53.1" y="191.7">GND</text>
</g>
</svg>
